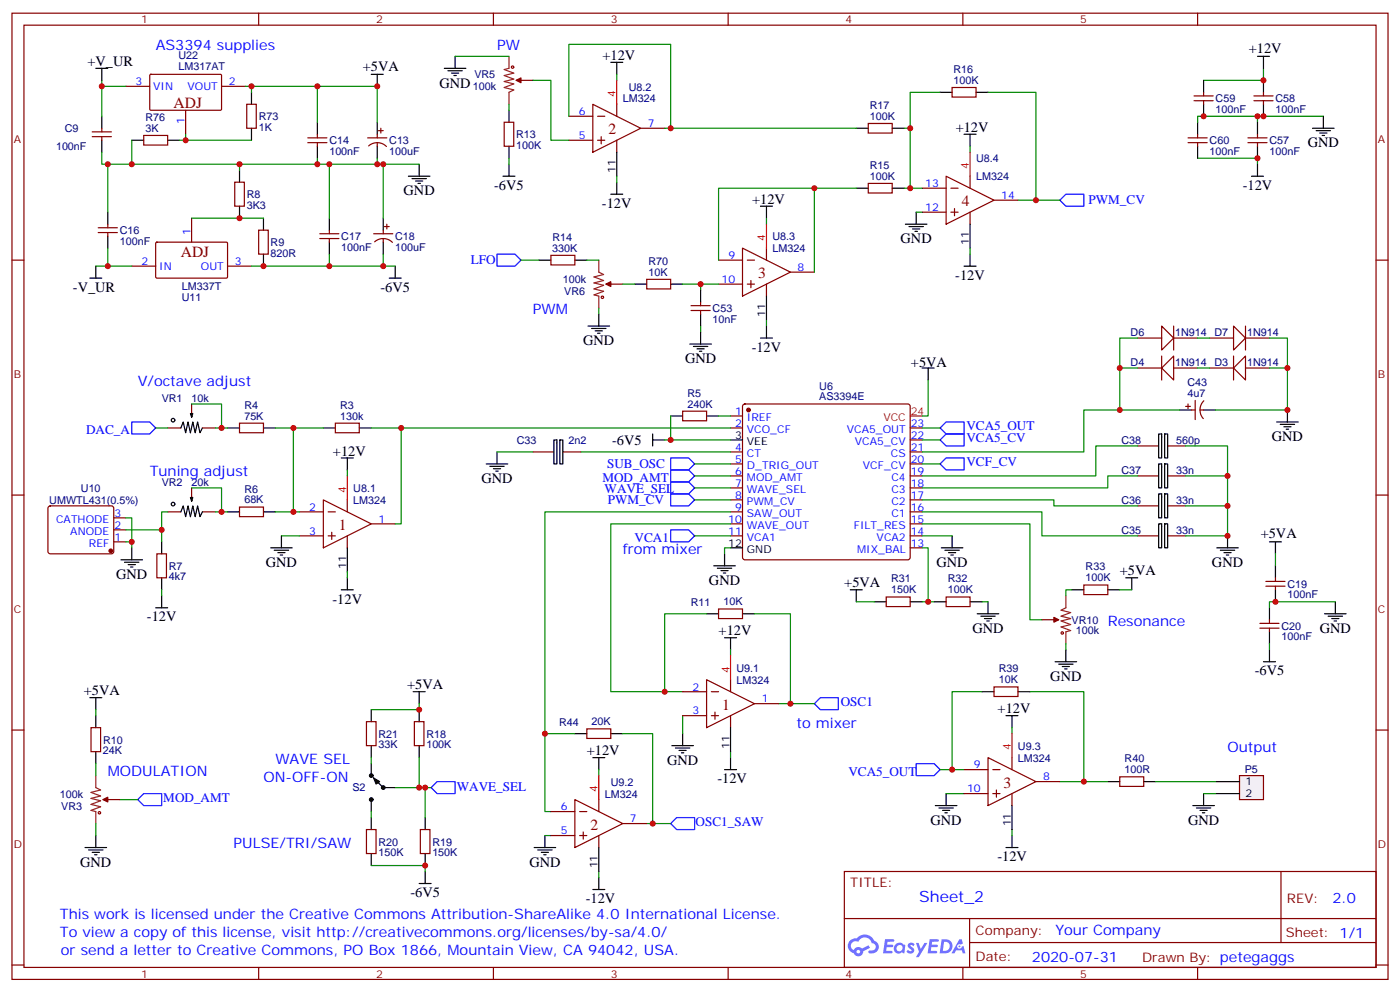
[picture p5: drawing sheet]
<svg xmlns="http://www.w3.org/2000/svg" width="412mm" height="292mm" viewBox="0 0 412 292" stroke-linecap="round" stroke-linejoin="round" font-family="sans-serif">
<g fill="none" stroke="#870000" stroke-width=".35">
<path d="M3.5 3.9h405.4v284.3h-405.4zM7.1 7.4h398.2v277.3h-398.2zM76.2 3.9v3.5M145.3 3.9v3.5M214.5 3.9v3.5M283.6 3.9v3.5M352.8 3.9v3.5M3.5 76.6h3.6M405.3 76.6h3.6M3.5 145.7h3.6M405.3 145.7h3.6M3.5 214.8h3.6"/>
<path d="M405.3 214.8h3.6M248.7 256.5h156.6v28.2h-156.6zM377.3 256.5v20.9M248.7 270.3h156.5M285.6 277.4h119.6M285.6 270.3v14.1M3.5 284h3.6M76.2 284.7v3.5M145.3 284.7v3.5M214.5 284.7v3.5M283.6 284.7v3.5M352.8 284.7v3.5"/>
<path d="M405.3 284h3.6"/>
</g>
<g fill="#5487ff">
<path d="M267.7 277.6a1.22 1.22 0 0 1 1.7 .3l-.4 .6a.47 .47 0 0 0-.3-.4 .47 .47 0 0 0-.5 .2l.1 .2a1.14 1.14 0 0 1 .8 1.8 1.14 1.14 0 0 1-1.9-.1l-.2-.1 .5-.6 .7 .4a.29 .29 0 0 0 .3-.2 .29 .29 0 0 0-.2-.3 1.04 1.04 0 0 1-.6-1.8z"/>
<path d="M260.7 276.4h2.4l.3 .2-.2 .5h-1.8l-.1 .9h1.5l.3 .4-.3 .3h-1.6l-.2 1.1 1.7 .1 .2 .3-.2 .3-2.6 .1z"/>
<path d="M273.8 276.4h2.4l.3 .2-.1 .5h-1.8l-.2 .9h1.6l.3 .4-.4 .3h-1.6l-.1 1.1 1.7 .1 .2 .3-.2 .3h-2.6z"/>
<path d="M282.6 276.4h.7l.3 1.3-.6 .3a.69 .69 0 0 0-1 .2 .69 .69 0 0 0 .4 1 .69 .69 0 0 0 .9-.6l.5-.3 .6 2.2h-.8l-.2-.8h-1.8l-.5 .8h-.8z"/>
<path d="M269.8 277.5h.8l.6 1.8 1.1-1.8h.9l-2.6 4.2h-.8l.9-1.6z"/>
<path d="M277.4 276.4l-.6 4.2h1.3a2.11 2.11 0 0 0 2.5-2.2 2.11 2.11 0 0 0-2.5-2zM278.1 277.1a1.39 1.39 0 0 1 1.7 1.5 1.39 1.39 0 0 1-1.8 1.2h-.3z"/>
<path d="M263.7 278a1.54 1.54 0 0 0-.1 2.2 1.54 1.54 0 0 0 2.2 .1l.6 .3 .3-2.3-.2-.3h-.4a1.49 1.49 0 0 0-2.4 0zM264 279a.94 .94 0 0 1 1.8 0 .94 .94 0 0 1-1.8 0z"/>
<path d="M250.4 276.8a2.18 2.18 0 0 0 1.1 3.7 1.44 1.44 0 0 0 1.6 .9 1.44 1.44 0 0 0 1.2-1.5l2-1-.5-.7-1.9 1a1.47 1.47 0 0 0-2.4 .4 1.39 1.39 0 0 1-.7-1.9 1.39 1.39 0 0 1 2-.5 2.12 2.12 0 0 1 2.2-1.3 2.12 2.12 0 0 1 1.9 1.7 1.14 1.14 0 0 1 1.1 1.4 1.14 1.14 0 0 1-1.7 .7 .43 .43 0 0 0-.5 .4 .43 .43 0 0 0 .4 .5 1.98 1.98 0 0 0 2.5-1.3 1.98 1.98 0 0 0-1.2-2.5 3.1 3.1 0 0 0-5.3-.7l-.9 .1zM252.3 280.1a.55 .55 0 0 1 1.1 0 .55 .55 0 0 1-1.1 0z"/>
<circle cx="282.6" cy="278.5" r=".26"/>
</g>
<g fill="none" stroke="#870000" stroke-width=".35">
<path d="M27.2 38.8h5.6M30 37.7v1.1M93.5 39.5v1.1M111.1 39.5v1.1M111.5 38.5h1.4M112.2 37.7v1.5M148.5 36h2.8v7h-2.8zM153.5 23.6h3.5M167.6 34.2h7M174.6 30.7l14.1 7-14.1 7.1zM176 34.2h2.2M181.7 30.7v3.5"/>
<path d="M188.7 37.7h7.1M255.8 36.3h7v2.9h-7zM280.5 25.8h7v2.8h-7zM27.2 40.2h5.6M30 40.2v1.1M69.1 53.6h2.9v7.1h-2.9zM90.7 40.6h5.6M90.7 42h5.6M93.5 42v1M108.3 40.6h5.6M108.6 43a3.8 3.8 0 0 1 5.2 .1M111.1 42v1"/>
<path d="M167.6 41.3h7M176 41.3h2.2M177.1 40.2v2.1M181.7 41.3v3.5M255.8 54h7v2.8h-7zM271.6 55.4h7.1M278.7 51.9l14.1 7-14.1 7.1zM280.1 55.4h2.1M285.8 51.9v3.5M292.8 58.9h7.1M28.9 68.4h5.7M28.9 67h5.7"/>
<path d="M31.7 66v1M31.7 68.4v1.1M38.8 78.3h7.1M45.9 71.4l.3-.1h20.7l.1 .3v10.1l-.3 .1h-20.7l-.1-.3zM56.4 64.2v7.1M67 78.3h7.1M76.2 67.7h2.8v7.1h-2.8zM94.2 70.2h5.6M94.2 68.8h5.6M97 67.7v1.1M97 70.2v1.1M110.1 68.8h5.6"/>
<path d="M110.4 71.2a3.8 3.8 0 0 1 5.2 .1M112.9 67.7v1.1M112.9 70.2v1.1M113.2 66.7h1.5M113.9 66v1.4M162.3 75.1h7v2.9h-7zM211.7 76.6h7M218.7 73l14.1 7.1-14.1 7zM220.1 76.6h2.1M225.8 73v3.6M271.6 62.4h7.1M280.1 62.4h2.1"/>
<path d="M281.2 61.4v2.1M285.8 62.4v3.6M179.9 83.6h3.5M211.7 83.6h7M220.1 83.6h2.1M221.2 82.5v2.2M225.8 83.6v3.5M232.8 80.1h7.1M56.4 118.9v3.9M219 119.1l.4-.2h48l.5 .2 .2 .5v44.4l-.2 .5-.5 .2h-48l-.5-.2-.2-.5v-44.4zM349.2 119.6h1.5M350 118.9v1.4"/>
<path d="M352.1 117.8v5.7M354.6 117.9a3.8 3.8 0 0 0-.1 5.3M49.4 125.9h3.9M59.6 125.9h3.9M70.6 124.5h7v2.9h-7zM98.8 124.5h7v2.9h-7zM157 133h6M165.8 133h5.3M201.1 121h7v2.8h-7zM215.2 122.4h3.5M215.2 125.9h3.5M215.2 133h3.5"/>
<path d="M215.2 136.5h3.5M268.1 125.9h3.5M268.1 133h3.5M268.1 136.5h3.5M268.1 129.5h3.5M335.1 131.2h6M344 131.2h5.2M351 120.6h1.1M353.5 120.6h1M14.3 149.1l.5-.2h18l.5 .2 .2 .5-.1 13-.6 .4-18.3-.1-.4-.6v-12.7zM33.5 159.5h3.5M33.5 155.9h3.5"/>
<path d="M33.5 152.4h3.5M49.4 150.6h3.9M56.4 143.6v3.9M59.6 150.6h3.9M70.6 149.2h7v2.8h-7zM88.2 150.6h7M88.2 157.7h7M95.2 147.1l14.2 7.1-14.2 7zM96.7 150.6h2.1M96.7 157.7h2.1M97.7 156.6v2.2M102.3 147.1v3.5"/>
<path d="M102.3 157.7v3.5M109.4 154.2h7M215.2 140.1h3.5M215.2 143.6h3.5M215.2 147.1h3.5M215.2 150.6h3.5M215.2 154.2h3.5M215.2 157.7h3.5M268.1 140.1h3.5M268.1 143.6h3.5M268.1 147.1h3.5M268.1 150.6h3.5"/>
<path d="M268.1 154.2h3.5M268.1 157.7h3.5M335.1 140.1h6M335.1 157.7h6M335.1 148.9h6M344 140.1h5.2M344 157.7h5.2M344 148.9h5.2M46.2 163h2.8v7h-2.8zM211.7 179.2h7v2.8h-7zM261.1 175.7h7v2.8h-7zM268.1 161.2h3.5"/>
<path d="M278.7 175.7h7.1v2.8h-7.1zM319.3 172.2h7v2.8h-7zM372.9 172.5h5.6M372.9 171.1h5.6M375.7 170v1.1M375.7 172.5v1.1M306.9 182.4h3.5M371.1 184.9h5.7M371.1 183.4h5.7M373.9 182.4v1M373.9 184.9v1M26.8 214.1h2.8v7.1h-2.8z"/>
<path d="M107.9 212.4h2.9v7h-2.9zM122.1 212.4h2.8v7h-2.8zM31.7 235.3h3.6M107.9 244.1h2.9v7.1h-2.9zM123.8 244.1h2.8v7.1h-2.8z"/>
</g>
<g fill="#870000" stroke="#870000" stroke-width=".35">
<path d="M30.3 235.3l1.4-.7v1.4z"/>
<path d="M152 23.6l1.5-.7v1.4z"/>
<path d="M178.5 83.6l1.4-.7v1.4z"/>
<path d="M310.4 181.7l1.5 .7-1.5 .7z"/>
<circle cx="220.5" cy="120.6" r=".53"/>
<circle cx="32.6" cy="162.1" r=".53"/>
</g>
<g fill="none" stroke="#000" stroke-width=".35">
<path d="M134.1 16.6v3.5M179.9 18.3h3.5M181.7 18.3v3.6M30 34.2v3.5M93.5 36v3.5M109.4 21.9h3.5M111.1 21.9v3.5M111.1 36v3.5M130.9 20.1h6.3M131.9 20.8h4.3M133 21.5h2.1M133.7 22.2h.7"/>
<path d="M149.9 32.5v3.5M252.2 37.7h3.6M262.8 37.7h3.5M276.9 27.2h3.6M284 39.5h3.5M285.8 39.5v3.5M287.5 27.2h3.5M30 41.3v3.5M70.6 50.1v3.5M93.5 43v3.6M111.1 43v3.6M120.3 51.9h6.3"/>
<path d="M121.4 52.6h4.2M122.4 53.3h2.1M123.1 54h.7M123.5 48.3v3.6M148.2 51.9h3.5M149.9 43v3.6M149.9 48.3v3.6M179.9 57.2h3.5M181.7 44.8v7.1M181.7 53.6v3.6M252.2 55.4h3.6M262.8 55.4h3.5"/>
<path d="M31.7 62.4v3.6M31.7 69.5v3.5M70.6 60.7v3.5M77.6 64.2v3.5M77.6 74.8v3.5M97 64.2v3.5M97 71.3v3.5M112.9 64.2v3.5M112.9 71.3v3.5M116.4 78.3v3.5M158.7 76.6h3.6M169.3 76.6h3.6"/>
<path d="M224 60.7h3.5M225.8 60.7v3.5M266.7 66h6.3M267.8 66.7h4.2M268.8 67.4h2.1M269.5 68.1h.7M269.9 62.4v3.6M284 78.3h3.5M285.8 66v7M285.8 74.8v3.5M114.7 81.8h3.5M173.2 96h6.4"/>
<path d="M174.3 96.7h4.2M175.3 97.4h2.1M176 98.1h.7M176.4 92.4v3.6M224 99.5h3.5M225.8 87.1v7.1M225.8 96v3.5M53.3 125.9l.7-1.7 .7 3.2 .7-3.2 .7 3.2 .7-3.2 .7 3.2 .7-3.2 .7 3.2 .7-1.5M56.4 121.7v1.1l-.3-1.1h.7l-.4 1.1M67 125.9h3.6M77.6 125.9h3.5M95.2 125.9h3.6"/>
<path d="M100.5 134.8h3.6M102.3 134.8v3.5M105.8 125.9h3.6M143.2 136.5h6.4M144.3 137.2h4.2M145.3 137.9h2.2M146 138.6h.8M146.4 133v3.5M163.2 129.5h.8v7h-.8zM164.9 129.5h.9v7h-.9zM192.3 129.5h3.5M192.3 127.7v3.5"/>
<path d="M197.6 122.4h3.5M208.1 122.4h3.6M215.2 129.5h3.5M341.3 136.5h.9v7.1h-.9zM341.3 127.7h.9v7.1h-.9zM343.1 136.5h.9v7.1h-.9zM343.1 127.7h.9v7.1h-.9zM347.5 120.6h3.5M354.5 120.6h3.6M47.6 159.5v3.5M53.3 150.6l.7-1.7 .7 3.1 .7-3.1 .7 3.1 .7-3.1 .7 3.1 .7-3.1 .7 3.1 .7-1.4M56.4 146.4v1.1l-.3-1.1h.7l-.4 1.1"/>
<path d="M67 150.6h3.6M77.6 150.6h3.5M82.9 157.7v3.5M280.5 157.7v3.5M341.3 154.2h.9v7h-.9zM341.3 145.3h.9v7.1h-.9zM343.1 154.2h.9v7h-.9zM343.1 145.3h.9v7.1h-.9zM361.6 157.7v3.5M373.9 159.5h3.6M375.7 159.5v3.5M35.6 164.7h6.4"/>
<path d="M36.7 165.5h4.2M37.7 166.2h2.2M38.5 166.9h.7M38.8 161.2v3.5M45.9 178.9h3.5M47.6 170v3.6M47.6 175.3v3.6M79.7 161.2h6.4M80.8 161.9h4.2M81.8 162.6h2.2M82.5 163.3h.8M100.5 173.6h3.6"/>
<path d="M102.3 161.2v7.1M102.3 170v3.6M210.3 166.5h6.3M211.3 167.2h4.2M212.4 167.9h2.1M213.1 168.6h.7M213.4 163v3.5M215.2 161.2h3.5M250.5 173.6h3.5M252.2 173.6v3.5M257.5 177.1h3.6M268.1 177.1h3.5"/>
<path d="M275.2 177.1h3.5M277.3 161.2h6.3M278.3 161.9h4.3M279.4 162.6h2.1M280.1 163.3h.7M285.8 177.1h3.5M291 177.1v3.5M315.7 173.6h3.6M326.3 173.6h3.5M331.6 170h3.5M333.4 170v3.6M358.4 161.2h6.4"/>
<path d="M359.5 161.9h4.2M360.5 162.6h2.2M361.2 163.3h.7M373.9 178.9v3.5M375.7 166.5v3.5M375.7 173.6v3.5M393.3 177.1v3.5M208.1 180.6h3.6M213.4 187.7h3.6M215.2 187.7v3.5M218.7 180.6h3.5M287.9 180.6h6.3"/>
<path d="M288.9 181.3h4.3M290 182h2.1M290.7 182.7h.7M310.8 194.7h6.3M311.9 195.4h4.2M312.9 196.1h2.1M313.6 196.8h.7M314 191.2v3.5M372.2 194.7h3.5M373.9 185.9v3.5M373.9 191.2v3.5M390.2 180.6h6.3"/>
<path d="M391.2 181.3h4.3M392.3 182h2.1M393 182.7h.7M26.5 205.3h3.5M28.2 205.3v3.5M28.2 210.6v3.5M109.4 208.8v3.6M109.4 219.4v3.6M121.7 203.6h3.5M123.5 203.6v3.5M123.5 208.8v3.6M123.5 219.4v3.6"/>
<path d="M197.9 219.4h6.4M201.1 215.9v3.5M28.2 221.2v3.5M109.4 224.7v2.8M109.4 236v2.8M111.1 230l1.8 1.8M113.6 231.8h2.8M199 220.1h4.2M200 220.8h2.1M200.7 221.5h.7M213.4 226.5h3.6M215.2 223v3.5"/>
<path d="M25 249.4h6.4M26.1 250.1h4.2M27.2 250.8h2.1M27.9 251.5h.7M28.2 245.9v3.5M109.4 240.6v3.5M109.4 251.2v3.5M123.5 260h3.5M125.2 240.6v3.5M125.2 251.2v3.5M125.2 256.5v3.5"/>
<circle cx="51" cy="123.6" r=".53"/>
<circle cx="51" cy="148.3" r=".53"/>
</g>
<path d="M181.7 23.6v7.1M285.8 44.8v7.1M225.8 66v7M268.1 122.4h3.5M102.3 140.1v7" fill="none" stroke="#f00" stroke-width=".35"/>
<g fill="none" stroke="#008700" stroke-width=".35">
<path d="M134.1 16.6h15.8M149.9 30.7v1.8M157 23.6h5.3v17.7h5.3M167.6 34.2v-21.1h30v24.6h-1.8M181.7 21.9v1.7M197.6 37.7h54.6M266.3 37.7h1.8M276.9 27.2h-8.8v28.2h3.5M291 27.2h14.2v31.7h-5.3M30 44.8v3.5h93.5M31.7 48.3v14.1M70.6 48.3v1.8"/>
<path d="M97 48.3v15.9M112.9 48.3v15.9M149.9 46.6v1.7M181.7 51.9v1.7M239.9 55.4h12.3M266.3 55.4h1.8M285.8 43v1.8M305.2 58.9h7M28.2 78.3h10.6M31.7 73v5.3M56.4 64.2h21.2M97 74.8v3.5"/>
<path d="M112.9 74.8v3.5h-38.8M112.9 78.3h3.5M153.5 76.6h5.2M172.9 76.6h3.5M211.7 76.6v-21.2h28.2v24.7M225.8 64.2v1.8M269.9 62.4h1.7M285.8 73v1.8M176.4 90.7v1.7M225.8 94.2v1.8M56.4 118.9h8.9v7M45.9 125.9h3.5"/>
<path d="M63.5 125.9h3.5M81.1 125.9h5.3M95.2 125.9h-8.8v24.7h1.8M102.3 138.3v1.8M109.4 125.9h8.8v28.3h-1.8M118.2 125.9h97M146.4 133h10.6M171.1 133h44.1M195.8 129.5h19.4M197.6 122.4v7.1M204.6 136.5h10.6M211.7 122.4h3.5"/>
<path d="M271.6 136.5h5.3M335.1 131.2h-12.3v8.9h-51.2M349.2 131.2h12.4v26.5h-12.4M37 152.4h1.8v8.8M37 159.5h1.8M47.6 155.9v3.6M49.4 150.6h-1.8v5.3h-10.6M56.4 143.6h8.9v7M63.5 150.6h3.5M81.1 150.6h5.3M82.9 157.7h5.3M204.6 157.7h10.6"/>
<path d="M204.6 140.1h10.6M204.6 143.6h10.6M204.6 147.1h10.6M215.2 154.2h-35.3v49.4h21.2M271.6 154.2h31.8v28.2h3.5M271.6 150.6h35.3v7.1h28.2M271.6 147.1h38.8v1.8h24.7M271.6 157.7h8.9M335.1 140.1h-8.8v3.5h-54.7M349.2 140.1h12.4M349.2 148.9h12.4M47.6 173.6v1.7"/>
<path d="M102.3 168.3v1.7M215.2 161.2h-1.8v1.8M271.6 161.2h1.8v15.9M271.6 177.1h3.6M289.3 177.1h1.7M315.7 173.6h-1.7v1.7M329.8 173.6h3.6M393.3 177.1h-19.4v1.8M208.1 180.6h-12.3v23M215.2 191.2v1.8M222.2 180.6h10.6v26.5h-3.5M314 189.4v1.8"/>
<path d="M373.9 189.4v1.8M28.2 208.8v1.8M123.5 207.1v1.7h-14.1M201.1 210.6v5.3M232.8 207.1h7.1M28.2 224.7v3.5M35.3 235.3h5.3M109.4 223v1.7M109.4 238.8v1.8M116.4 231.8h10.6M123.5 223v8.8M125.2 231.8v8.8"/>
<path d="M215.2 221.2v1.8M28.2 242.4v3.5M109.4 254.7h15.8v1.8"/>
</g>
<path d="M314 57.2h5.3v3.5h-5.3l-1.8-1.8zM146.4 74.8h5.3l1.8 1.8-1.8 1.7h-5.3zM38.8 124.2h5.3l1.8 1.7-1.8 1.8h-5.3zM197.6 138.3h5.2l1.8 1.8-1.8 1.7h-5.2zM197.6 134.8h5.2l1.8 1.7-1.8 1.8h-5.2zM276.9 136.5l1.8-1.7h5.3v3.5h-5.3zM197.6 141.8h5.2l1.8 1.8-1.8 1.7h-5.2zM197.6 145.3h5.2l1.8 1.8-1.8 1.8h-5.2zM197.6 155.9h5.2l1.8 1.8-1.8 1.8h-5.2zM239.9 207.1l1.8-1.8h5.2v3.5h-5.2zM40.6 235.3l1.7-1.8h5.3v3.6h-5.3zM127 231.8l1.8-1.8h5.3v3.5h-5.3z" fill="none" stroke="#00f" stroke-width=".35"/>
<path d="M149.9 16.6v3.5l-1.4 .4 2.8 1-2.8 .7 2.8 1.1-2.8 .7 2.8 .7-2.8 1.1 2.8 .7-1.4 .7v3.5M152 23.6h1.5M176.4 76.6v3.5l1.4 .7-2.8 .7 2.8 1-2.8 .8 2.8 .7-2.8 1 2.8 .7-2.8 1.1 1.4 .3v3.6M178.5 83.6h1.4M314 175.3v3.6l-1.4 .7 2.8 .7-2.8 1 2.8 .7-2.8 .7 2.8 1.1-2.8 .7 2.8 1.1-1.4 .3v3.5M310.4 182.4h1.5M28.2 228.2v3.6l1.4 .7-2.8 .7 2.8 1-2.8 .7 2.8 .8-2.8 1 2.8 .7-2.8 1.1 1.4 .3v3.6M30.3 235.3h1.4" fill="none" stroke="#8c2424" stroke-width=".35"/>
<g fill="none" stroke="#a10000" stroke-width=".35">
<circle cx="151" cy="19.8" r=".35"/>
<circle cx="177.4" cy="87.5" r=".35"/>
<circle cx="312.9" cy="186.3" r=".35"/>
<circle cx="29.3" cy="239.2" r=".35"/>
</g>
<g fill="#000" stroke="#000" stroke-width=".35">
<path d="M110.1 229l1.7 1-1 .7z"/>
<circle cx="109.4" cy="235.3" r=".53"/>
<circle cx="109.4" cy="228.2" r=".53"/>
<circle cx="112.9" cy="231.8" r=".53"/>
</g>
<path d="M363.4 108.3l3.5-3.5v7z" fill="#fff" stroke="#870000" stroke-width=".35"/>
<path d="M356.3 108.3h7.1M363.4 104.8v7M366.9 108.3h7" fill="none" stroke="#870000" stroke-width=".35"/>
<path d="M342.2 108.3l3.5-3.5v7z" fill="#fff" stroke="#870000" stroke-width=".35"/>
<path d="M335.1 108.3h7.1M342.2 104.8v7M345.7 108.3h7.1" fill="none" stroke="#870000" stroke-width=".35"/>
<path d="M342.2 96l3.5 3.5-3.5 3.5z" fill="#fff" stroke="#870000" stroke-width=".35"/>
<path d="M335.1 99.5h7.1M345.7 96v7M345.7 99.5h7.1" fill="none" stroke="#870000" stroke-width=".35"/>
<path d="M363.4 96l3.5 3.5-3.5 3.5z" fill="#fff" stroke="#870000" stroke-width=".35"/>
<path d="M356.3 99.5h7.1M366.9 96v7M366.9 99.5h7M292.8 202.1h7.1v2.9h-7.1zM329.8 228.6h7.1v2.8h-7.1z" fill="none" stroke="#870000" stroke-width=".35"/>
<g fill="none" stroke="#000" stroke-width=".35">
<path d="M271.6 108.3h3.6M273.4 108.3v3.5M376.1 124.2h6.3M377.1 124.9h4.3M378.2 125.6h2.1M378.9 126.3h.7M379.2 120.6v3.6M289.3 203.6h3.5M296.3 210.6h3.6M298.1 210.6v3.5M299.9 203.6h3.5M275.5 237.1h6.4"/>
<path d="M276.6 237.8h4.2M277.6 238.5h2.2M278.3 239.2h.7M278.7 233.5v3.6M326.3 230h3.5M336.9 230h3.5M296.3 249.4h3.6M298.1 245.9v3.5"/>
</g>
<g fill="none" stroke="#008700" stroke-width=".35">
<path d="M335.1 99.5h-5.3v21.1h17.7M352.8 99.5h3.5M373.9 99.5h5.3v21.1h-21.1M329.8 108.3h5.3M352.8 108.3h3.5M373.9 108.3h5.3M271.6 129.5h5.3M271.6 125.9h5.3M329.8 120.6h-10.5v12.4h-47.7M289.3 203.6h-8.8v22.9M298.1 214.1v1.8M303.4 203.6h15.9v26.4h-7.1"/>
<path d="M276.9 226.5h7.1M278.7 233.5h5.3M319.3 230h7M298.1 244.1v1.8"/>
</g>
<path d="M276.9 129.5l1.8-1.8h5.3v3.5h-5.3zM278.7 124.2h5.3v3.5h-5.3l-1.8-1.8zM269.9 224.7h5.3l1.7 1.8-1.7 1.7h-5.3z" fill="none" stroke="#00f" stroke-width=".35"/>
<path d="M365.1 228.2h7.1v7.1h-7.1z" fill="#f0f0f0" stroke="#870000" stroke-width=".35"/>
<g fill="none" stroke="#000" stroke-width=".35">
<path d="M370.4 16.6h3.5M372.2 16.6v3.5M28.2 20.1h3.5M30 20.1v3.5M74.1 27.2v3.5M74.1 37.7v3.6M352.8 36v3.5M354.5 23.6v3.6M354.5 30.7v3.5M370.4 36v3.5M372.2 23.6v3.6M372.2 30.7v3.5"/>
<path d="M386.6 37.7h6.4M387.7 38.5h4.2M388.8 39.2h2.1M389.5 39.9h.7M389.8 34.2v3.5M38.8 41.3h3.5M49.4 41.3h3.5M352.8 43v3.6M368.7 51.9h3.5M370.4 43v3.6M370.4 48.3v3.6M28.2 78.3v3.5"/>
<path d="M26.5 81.8h3.5M187 83.6h3.5M197.6 83.6h3.5M206.4 85.4v3.5M206.4 92.4v3.6M206.4 97.7v3.5M203.2 101.2h6.3M204.3 102h4.2M205.3 102.7h2.1M206 103.4h.7M169.3 215.9h3.6M179.9 215.9h3.5"/>
<path d="M215.2 214.1v7.1M174.6 223h3.6M176.4 223v3.5M298.1 237.1v7M351.4 237.1h6.3M352.4 237.8h4.3M353.5 238.5h2.1M354.2 239.2h.7M354.5 233.5v3.6M358.1 230h7M358.1 233.5h7M157.3 249.4h6.4"/>
<path d="M158.4 250.1h4.2M159.5 250.8h2.1M160.2 251.5h.7M160.5 245.9v3.5M176.4 249.4v7.1M176.4 258.2v3.6M174.6 261.8h3.6"/>
</g>
<g fill="none" stroke="#008700" stroke-width=".35">
<path d="M30 23.6v10.6M30 25.4h7M54.7 39.5v1.8M72.3 25.4h38.8v10.6M74.1 25.4v1.8M93.5 25.4v10.6M370.4 34.2h-17.6v1.8M372.2 20.1v3.5h-17.7M389.8 34.2h-19.4v1.8M38.8 41.3v7M52.9 41.3h21.2M93.5 46.6v1.7"/>
<path d="M111.1 46.6v1.7M352.8 46.6h17.6v1.7M183.4 83.6h3.6M201.1 83.6h10.6M206.4 83.6v1.8M206.4 96v1.7M273.4 111.8v10.6h-1.8M215.2 150.6h-54.7v88.2h1.8M252.2 177.1h5.3M375.7 163v3.5M160.5 215.9h8.8M183.4 215.9h8.9v26.5h-1.8"/>
<path d="M176.4 226.5v1.7M340.4 230h17.7M354.5 233.5h3.6M160.5 245.9h1.8M176.4 256.5v1.7M192.3 242.4h5.3"/>
</g>
<g fill="none" stroke="#870000" stroke-width=".35">
<path d="M37 25.4h7.1M42.3 39.9h7.1v2.8h-7.1zM44.2 22l.2-.1h20.7l.2 .3-.1 10.1-.3 .2-20.6-.1-.2-.3zM54.7 32.5v7M65.3 25.4h7M72.7 30.7h2.8v7h-2.8zM351.7 29.6h5.7M351.7 28.2h5.7M352.8 39.5v1.1M354.5 27.2v1M354.5 29.6v1.1M369.4 29.6h5.6"/>
<path d="M369.4 28.2h5.6M370.4 39.5v1.1M372.2 27.2v1M372.2 29.6v1.1M350 42h5.6M350 40.6h5.6M352.8 42v1M367.6 42h5.6M367.6 40.6h5.6M370.4 42v1M190.5 82.2h7.1v2.8h-7.1zM203.6 91.4h5.6"/>
<path d="M203.6 90h5.6M206.4 88.9v1.1M206.4 91.4v1M172.9 214.5h7v2.8h-7zM201.1 203.6h7M201.1 210.6h7M208.1 200l14.1 7.1-14.1 7zM209.5 203.6h2.2M209.5 210.6h2.2M210.6 209.5v2.2M215.2 200v3.6M215.2 210.6v3.5"/>
<path d="M222.2 207.1h7.1M162.3 238.8h7M169.3 235.3l14.1 7.1-14.1 7zM170.7 238.8h2.2M176.4 235.3v3.5M284 226.5h7M284 233.5h7M291 223l14.2 7-14.2 7.1zM292.5 226.5h2.1M292.5 233.5h2.1M293.5 232.5v2.1M298.1 223v3.5"/>
<path d="M298.1 233.5v3.6M305.2 230h7M162.3 245.9h7M170.7 245.9h2.2M171.8 244.8v2.1M176.4 245.9v3.5M183.4 242.4h7.1"/>
</g>
<path d="M197.6 242.4l1.7-1.8h5.3v3.5h-5.3z" fill="none" stroke="#00f" stroke-width=".35"/>
<path d="M215.2 193v7M298.1 215.9v7.1M176.4 228.2v7.1" fill="none" stroke="#f00" stroke-width=".35"/>
<g fill="#c00">
<circle cx="370.4" cy="34.2" r=".88"/>
<circle cx="54.7" cy="41.3" r=".88"/>
<circle cx="74.1" cy="25.4" r=".88"/>
<circle cx="93.5" cy="48.3" r=".88"/>
<circle cx="111.1" cy="48.3" r=".88"/>
<circle cx="111.1" cy="25.4" r=".88"/>
<circle cx="30" cy="25.4" r=".88"/>
<circle cx="206.4" cy="83.6" r=".88"/>
<circle cx="192.3" cy="242.4" r=".88"/>
<circle cx="160.5" cy="215.9" r=".88"/>
<circle cx="329.8" cy="108.3" r=".88"/>
<circle cx="379.2" cy="120.6" r=".88"/>
<circle cx="379.2" cy="108.3" r=".88"/>
<circle cx="361.6" cy="157.7" r=".88"/>
<circle cx="361.6" cy="140.1" r=".88"/>
<circle cx="273.4" cy="177.1" r=".88"/>
<circle cx="232.8" cy="207.1" r=".88"/>
<circle cx="125.2" cy="254.7" r=".88"/>
<circle cx="123.5" cy="231.8" r=".88"/>
<circle cx="123.5" cy="208.8" r=".88"/>
<circle cx="268.1" cy="37.7" r=".88"/>
<circle cx="239.9" cy="55.4" r=".88"/>
<circle cx="112.9" cy="48.3" r=".88"/>
<circle cx="70.6" cy="64.2" r=".88"/>
<circle cx="31.8" cy="48.3" r=".88"/>
<circle cx="47.6" cy="155.9" r=".88"/>
<circle cx="65.3" cy="125.9" r=".88"/>
<circle cx="197.6" cy="129.5" r=".88"/>
<circle cx="86.4" cy="125.9" r=".88"/>
<circle cx="86.4" cy="150.6" r=".88"/>
<circle cx="65.3" cy="150.6" r=".88"/>
<circle cx="38.8" cy="159.5" r=".88"/>
<circle cx="118.2" cy="125.9" r=".88"/>
<circle cx="31.8" cy="78.3" r=".88"/>
<circle cx="70.6" cy="48.3" r=".88"/>
<circle cx="97" cy="48.3" r=".88"/>
<circle cx="77.6" cy="78.3" r=".88"/>
<circle cx="97" cy="78.3" r=".88"/>
<circle cx="112.9" cy="78.3" r=".88"/>
<circle cx="268.1" cy="55.4" r=".88"/>
<circle cx="197.6" cy="37.7" r=".88"/>
<circle cx="305.2" cy="58.9" r=".88"/>
<circle cx="125.2" cy="231.8" r=".88"/>
<circle cx="195.8" cy="203.6" r=".88"/>
<circle cx="361.6" cy="148.9" r=".88"/>
<circle cx="329.8" cy="120.6" r=".88"/>
<circle cx="280.5" cy="226.5" r=".88"/>
<circle cx="319.3" cy="230" r=".88"/>
<circle cx="93.5" cy="25.4" r=".88"/>
<circle cx="38.8" cy="48.3" r=".88"/>
<circle cx="375.7" cy="177.1" r=".88"/>
<circle cx="372.2" cy="34.2" r=".88"/>
<circle cx="354.5" cy="34.2" r=".88"/>
<circle cx="372.2" cy="23.6" r=".88"/>
<circle cx="370.4" cy="46.6" r=".88"/>
</g>
<g font-size="4.6" fill="#800">
<text x="51.2" y="31.8">ADJ</text>
<text x="179.2" y="39.5">2</text>
<text x="283.3" y="60.7">4</text>
<text x="53.3" y="75.5">ADJ</text>
<text x="223.3" y="81.8">3</text>
<text x="99.8" y="155.9">1</text>
<text x="212.7" y="208.8">1</text>
<text x="295.6" y="231.8">3</text>
<text x="173.9" y="244.1">2</text>
</g>
<text font-size="4.6" fill="#00f" x="270.8" y="265.5">Sheet_2</text>
<g font-size="4.2" fill="#00f">
<text x="45.9" y="14.8">AS3394 supplies</text>
<text x="146.4" y="14.8">PW</text>
<text x="157" y="92.4">PWM</text>
<text x="40.6" y="113.6">V/octave adjust</text>
<text x="44.1" y="140.1">Tuning adjust</text>
<text x="183.4" y="163">from mixer</text>
<text x="326.3" y="184.1">Resonance</text>
<text x="234.6" y="214.1">to mixer</text>
<text x="361.6" y="221.2">Output</text>
<text x="81.1" y="224.7">WAVE SEL</text>
<text x="31.7" y="228.2">MODULATION</text>
<text x="77.6" y="230">ON-OFF-ON</text>
<text x="68.8" y="249.4">PULSE/TRI/SAW</text>
<text x="392.5" y="265.7">2.0</text>
<text x="17.6" y="270.6">This work is licensed under the Creative Commons Attribution-ShareAlike 4.0 International License.</text>
<text x="17.6" y="275.9">To view a copy of this license, visit http://creativecommons.org/licenses/by-sa/4.0/</text>
<text x="310.9" y="275.3">Your Company</text>
<text x="17.9" y="281.2">or send a letter to Creative Commons, PO Box 1866, Mountain View, CA 94042, USA.</text>
<text x="304" y="283.1">2020-07-31</text>
</g>
<g font-size="4.2">
<text x="177.4" y="17.6">+12V</text>
<text x="367.8" y="15.5">+12V</text>
<text x="25.8" y="19.4">+V_UR</text>
<text x="106.9" y="20.8">+5VA</text>
<text x="129.5" y="25.8">GND</text>
<text x="281.5" y="38.8">+12V</text>
<text x="385.2" y="43.4">GND</text>
<text x="118.9" y="57.5">GND</text>
<text x="145.6" y="55.9">-6V5</text>
<text x="221.5" y="60">+12V</text>
<text x="366.1" y="55.8">-12V</text>
<text x="177.3" y="61.2">-12V</text>
<text x="265.3" y="71.6">GND</text>
<text x="281.4" y="82.4">-12V</text>
<text x="21.5" y="85.8">-V_UR</text>
<text x="112.1" y="85.8">-6V5</text>
<text x="171.8" y="101.6">GND</text>
<text x="201.8" y="106.9">GND</text>
<text x="221.4" y="103.5">-12V</text>
<text x="268.3" y="108">+5VA</text>
<text x="180.3" y="130.9">-6V5</text>
<text x="374.6" y="129.8">GND</text>
<text x="98.1" y="134.1">+12V</text>
<text x="141.8" y="142.2">GND</text>
<text x="371.4" y="158.4">+5VA</text>
<text x="78.3" y="166.9">GND</text>
<text x="275.9" y="166.9">GND</text>
<text x="357" y="166.9">GND</text>
<text x="34.2" y="170.4">GND</text>
<text x="208.8" y="172.2">GND</text>
<text x="248.7" y="172.9">+5VA</text>
<text x="329.8" y="169.3">+5VA</text>
<text x="98" y="177.6">-12V</text>
<text x="43.3" y="182.8">-12V</text>
<text x="211.7" y="187">+12V</text>
<text x="286.5" y="186.3">GND</text>
<text x="388.8" y="186.3">GND</text>
<text x="119.9" y="202.8">+5VA</text>
<text x="309.4" y="200.4">GND</text>
<text x="369.6" y="198.7">-6V5</text>
<text x="24.7" y="204.6">+5VA</text>
<text x="293.9" y="209.9">+12V</text>
<text x="172.9" y="222.2">+12V</text>
<text x="196.5" y="225.1">GND</text>
<text x="211.4" y="230.4">-12V</text>
<text x="274.1" y="242.7">GND</text>
<text x="350" y="242.7">GND</text>
<text x="23.6" y="255.1">GND</text>
<text x="155.9" y="255.1">GND</text>
<text x="293.8" y="253.3">-12V</text>
<text x="120.9" y="264">-6V5</text>
<text x="172.6" y="265.6">-12V</text>
</g>
<g font-size="3.9" fill="#00f">
<text x="320.6" y="60.1">PWM_CV</text>
<text x="138.7" y="77.8">LFO</text>
<text x="25.4" y="127.7">DAC_A</text>
<text x="284.7" y="130.2">VCA5_CV</text>
<text x="284.7" y="126.7">VCA5_OUT</text>
<text x="178.8" y="137.8">SUB_OSC</text>
<text x="284.7" y="137.2">VCF_CV</text>
<text x="177.4" y="141.8">MOD_AMT</text>
<text x="178.1" y="145.2">WAVE_SEL</text>
<text x="179" y="148.4">PWM_CV</text>
<text x="186.9" y="159.5">VCA1</text>
<text x="247.7" y="207.8">OSC1</text>
<text x="134.5" y="232.6">WAVE_SEL</text>
<text x="249.9" y="228.2">VCA5_OUT</text>
<text x="48.1" y="236.2">MOD_AMT</text>
<text x="204.9" y="243.1">OSC1_SAW</text>
</g>
<g font-size="3.9" fill="#800">
<text x="250.5" y="261.1">TITLE:</text>
<text x="379.1" y="265.7">REV:</text>
<text x="287.4" y="275.3">Company:</text>
<text x="378.7" y="275.9">Sheet: 1/1</text>
<text x="287.4" y="282.9">Date:</text>
<text x="336.4" y="283">Drawn By: petegaggs</text>
</g>
<g font-size="3.2" fill="#800">
<text x="41.6" y="6.9">1</text>
<text x="110.8" y="6.9">2</text>
<text x="179.9" y="6.9">3</text>
<text x="249.1" y="6.9">4</text>
<text x="318.2" y="6.9">5</text>
<text x="4.1" y="42">A</text>
<text x="405.9" y="42">A</text>
<text x="4.1" y="111.1">B</text>
<text x="405.9" y="111.1">B</text>
<text x="4.1" y="180.3">C</text>
<text x="405.9" y="180.3">C</text>
<text x="4.1" y="249.4">D</text>
<text x="405.9" y="249.4">D</text>
<text x="41.6" y="287.7">1</text>
<text x="110.8" y="287.7">2</text>
<text x="179.9" y="287.7">3</text>
<text x="249.1" y="287.7">4</text>
<text x="318.2" y="287.7">5</text>
</g>
<g font-size="3.2" fill="#000080">
<text x="52.6" y="17.5">U22</text>
<text x="52.6" y="20.7">LM317AT</text>
<text x="139.7" y="23">VR5</text>
<text x="280.9" y="21.5">R16</text>
<text x="139.3" y="26.5">100k</text>
<text x="185.2" y="26.6">U8.2</text>
<text x="280.9" y="24.7">100K</text>
<text x="42.8" y="35.6">R76</text>
<text x="76.2" y="35.4">R73</text>
<text x="183.4" y="30.2">LM324</text>
<text x="256.2" y="35.3">100K</text>
<text x="256.2" y="32">R17</text>
<text x="358.1" y="33.2">100nF</text>
<text x="358.1" y="30.1">C59</text>
<text x="375.7" y="33.2">100nF</text>
<text x="375.7" y="30.1">C58</text>
<text x="19.1" y="38.9">C9</text>
<text x="42.8" y="38.8">3K</text>
<text x="76.2" y="38.5">1K</text>
<text x="152.1" y="40.7">R13</text>
<text x="16.5" y="44.2">100nF</text>
<text x="97" y="45.6">100nF</text>
<text x="97" y="42.4">C14</text>
<text x="114.7" y="45.6">100uF</text>
<text x="114.7" y="42.4">C13</text>
<text x="152" y="43.8">100K</text>
<text x="287.5" y="47.8">U8.4</text>
<text x="356.3" y="45.6">100nF</text>
<text x="356.3" y="42.4">C60</text>
<text x="373.9" y="45.6">100nF</text>
<text x="373.9" y="42.4">C57</text>
<text x="256.2" y="52.9">100K</text>
<text x="256.2" y="49.7">R15</text>
<text x="287.5" y="53.1">LM324</text>
<text x="72.7" y="58.3">R8</text>
<text x="72.7" y="61.4">3K3</text>
<text x="35.3" y="68.9">C16</text>
<text x="100.5" y="70.6">C17</text>
<text x="116.4" y="70.6">C18</text>
<text x="162.7" y="70.9">R14</text>
<text x="227.5" y="70.7">U8.3</text>
<text x="35.3" y="72.1">100nF</text>
<text x="79.7" y="75.6">820R</text>
<text x="79.7" y="72.4">R9</text>
<text x="100.5" y="73.8">100nF</text>
<text x="116.4" y="73.8">100uF</text>
<text x="162.7" y="74.1">330K</text>
<text x="191" y="78">R70</text>
<text x="227.5" y="74.3">LM324</text>
<text x="165.8" y="83.2">100k</text>
<text x="191" y="81.1">10K</text>
<text x="53.6" y="85.4">LM337T</text>
<text x="53.6" y="88.6">U11</text>
<text x="166.2" y="86.7">VR6</text>
<text x="209.9" y="95">10nF</text>
<text x="209.9" y="91.8">C53</text>
<text x="333" y="98.9">D6</text>
<text x="346.2" y="98.9">1N914 D7</text>
<text x="367.3" y="98.9">1N914</text>
<text x="333" y="107.7">D4</text>
<text x="346.2" y="107.7">1N914 D3</text>
<text x="367.3" y="107.7">1N914</text>
<text x="349.8" y="113.7">C43</text>
<text x="47.6" y="118.4">VR1</text>
<text x="56.4" y="118.4">10k</text>
<text x="202.5" y="119.9">240K</text>
<text x="202.5" y="116.7">R5</text>
<text x="241.3" y="117.8">AS3394E</text>
<text x="241.3" y="114.7">U6</text>
<text x="349.8" y="116.8">4u7</text>
<text x="72" y="123.5">75K</text>
<text x="72" y="120.3">R4</text>
<text x="100.2" y="123.5">130k</text>
<text x="100.2" y="120.3">R3</text>
<text x="152.2" y="130.6">C33</text>
<text x="167.5" y="130.6">2n2</text>
<text x="330.4" y="130.6">C38</text>
<text x="346.5" y="130.6">560p</text>
<text x="47.6" y="143.1">VR2</text>
<text x="56.4" y="143.1">20k</text>
<text x="330.4" y="139.5">C37</text>
<text x="346.5" y="139.5">33n</text>
<text x="14.5" y="148.2">UMWTL431(0.5%)</text>
<text x="23.8" y="144.6">U10</text>
<text x="72" y="148.2">68K</text>
<text x="72" y="144.9">R6</text>
<text x="104.1" y="148.3">LM324</text>
<text x="104.1" y="144.8">U8.1</text>
<text x="330.4" y="148.3">C36</text>
<text x="346.5" y="148.3">33n</text>
<text x="330.4" y="157.1">C35</text>
<text x="346.5" y="157.1">33n</text>
<text x="49.7" y="167.7">R7</text>
<text x="319.8" y="167.9">R33</text>
<text x="49.7" y="170.8">4k7</text>
<text x="262.5" y="171.4">R31</text>
<text x="279.2" y="171.4">R32</text>
<text x="319.8" y="171.1">100K</text>
<text x="379.2" y="172.9">C19</text>
<text x="203.5" y="178.2">R11</text>
<text x="213.1" y="178.2">10K</text>
<text x="262.5" y="174.6">150K</text>
<text x="279.2" y="174.6">100K</text>
<text x="379.2" y="176.1">100nF</text>
<text x="315.7" y="183.5">VR10</text>
<text x="377.5" y="185.3">C20</text>
<text x="316.9" y="186.7">100k</text>
<text x="377.5" y="188.5">100nF</text>
<text x="217" y="197.7">U9.1</text>
<text x="294.2" y="197.9">R39</text>
<text x="217" y="201.3">LM324</text>
<text x="294.2" y="201.1">10K</text>
<text x="164.7" y="213.5">R44</text>
<text x="174.3" y="213.4">20K</text>
<text x="30.3" y="222">24K</text>
<text x="30.3" y="218.8">R10</text>
<text x="111.5" y="220.2">33K</text>
<text x="111.5" y="217.1">R21</text>
<text x="125.6" y="220.2">100K</text>
<text x="125.6" y="217.1">R18</text>
<text x="299.9" y="220.7">U9.3</text>
<text x="299.9" y="224.2">LM324</text>
<text x="331.3" y="227.5">100R</text>
<text x="331.3" y="224.3">R40</text>
<text x="366.6" y="227.6">P5</text>
<text x="103.8" y="232.9">S2</text>
<text x="179.9" y="231.2">U9.2</text>
<text x="17.6" y="234.9">100k</text>
<text x="18" y="238.4">VR3</text>
<text x="178.2" y="234.8">LM324</text>
<text x="111.5" y="251.9">150K</text>
<text x="111.5" y="248.8">R20</text>
<text x="127.4" y="251.9">150K</text>
<text x="127.4" y="248.8">R19</text>
</g>
<g font-size="3.2" fill="#00f">
<text x="40" y="25">3</text>
<text x="45.2" y="26.5">VIN</text>
<text x="55.3" y="26.5">VOUT</text>
<text x="67.4" y="25">2</text>
<text x="170.5" y="33.9">6</text>
<text x="54.3" y="36.6" transform="rotate(-90 54.3 36.6)">1</text>
<text x="170.5" y="40.9">5</text>
<text x="190.9" y="37.4">7</text>
<text x="272.5" y="55">13</text>
<text x="294.9" y="58.6">14</text>
<text x="272.5" y="62.1">12</text>
<text x="56.1" y="69.1" transform="rotate(-90 56.1 69.1)">1</text>
<text x="41.7" y="78">2</text>
<text x="69.1" y="78">3</text>
<text x="214.6" y="76.2">9</text>
<text x="46.9" y="79.4">IN</text>
<text x="59.2" y="79.4">OUT</text>
<text x="212.6" y="83.3">10</text>
<text x="234.9" y="79.7">8</text>
<text x="216.5" y="122.1">1</text>
<text x="216.5" y="125.6">2</text>
<text x="220" y="123.8">IREF</text>
<text x="268.3" y="125.6">23</text>
<text x="220" y="127.4">VCO_CF</text>
<text x="249.4" y="127.4">VCA5_OUT</text>
<text x="251.8" y="130.9">VCA5_CV</text>
<text x="268.3" y="129.1">22</text>
<text x="216.5" y="132.6">4</text>
<text x="216.5" y="136.2">5</text>
<text x="220" y="134.4">CT</text>
<text x="220" y="137.9">D_TRIG_OUT</text>
<text x="254.2" y="137.9">VCF_CV</text>
<text x="262.4" y="134.4">CS</text>
<text x="268.3" y="136.2">20</text>
<text x="268.3" y="132.6">21</text>
<text x="216.5" y="139.7">6</text>
<text x="216.5" y="143.2">7</text>
<text x="220" y="141.5">MOD_AMT</text>
<text x="262.6" y="141.5">C4</text>
<text x="268.3" y="143.2">18</text>
<text x="268.3" y="139.7">19</text>
<text x="216.5" y="146.8">8</text>
<text x="220" y="145">WAVE_SEL</text>
<text x="220" y="148.5">PWM_CV</text>
<text x="262.6" y="148.5">C2</text>
<text x="262.6" y="145">C3</text>
<text x="268.3" y="146.8">17</text>
<text x="16.5" y="153.8">CATHODE</text>
<text x="33.7" y="155.6">2</text>
<text x="33.7" y="152">3</text>
<text x="91.1" y="150.3">2</text>
<text x="111.5" y="153.8">1</text>
<text x="214.5" y="153.8">10</text>
<text x="216.5" y="150.3">9</text>
<text x="220" y="152">SAW_OUT</text>
<text x="220" y="155.6">WAVE_OUT</text>
<text x="251.5" y="155.6">FILT_RES</text>
<text x="262.6" y="152">C1</text>
<text x="268.3" y="153.8">15</text>
<text x="268.3" y="150.3">16</text>
<text x="20.7" y="157.3">ANODE</text>
<text x="26.2" y="160.9">REF</text>
<text x="33.7" y="159.1">1</text>
<text x="91.1" y="157.3">3</text>
<text x="214.5" y="157.3">11</text>
<text x="220" y="159.1">VCA1</text>
<text x="258.2" y="159.1">VCA2</text>
<text x="268.3" y="160.9">13</text>
<text x="268.3" y="157.3">14</text>
<text x="252.5" y="162.6">MIX_BAL</text>
<text x="204" y="203.2">2</text>
<text x="224.4" y="206.7">1</text>
<text x="204" y="210.3">3</text>
<text x="286.9" y="226.1">9</text>
<text x="284.9" y="233.2">10</text>
<text x="307.3" y="229.7">8</text>
<text x="165.2" y="238.5">6</text>
<text x="165.2" y="245.5">5</text>
<text x="185.6" y="242">7</text>
</g>
<g font-size="3.2" fill="#f00">
<text x="181.3" y="28.6" transform="rotate(-90 181.3 28.6)">4</text>
<text x="285.4" y="49.7" transform="rotate(-90 285.4 49.7)">4</text>
<text x="225.4" y="70.9" transform="rotate(-90 225.4 70.9)">4</text>
<text x="260.2" y="123.8">VCC</text>
<text x="268.3" y="122.1">24</text>
<text x="102" y="145" transform="rotate(-90 102 145)">4</text>
<text x="214.8" y="197.9" transform="rotate(-90 214.8 197.9)">4</text>
<text x="297.7" y="220.8" transform="rotate(-90 297.7 220.8)">4</text>
<text x="176" y="233.2" transform="rotate(-90 176 233.2)">4</text>
</g>
<g font-size="3.2">
<text x="181.3" y="51" transform="rotate(-90 181.3 51)">11</text>
<text x="285.4" y="72.1" transform="rotate(-90 285.4 72.1)">11</text>
<text x="225.4" y="93.3" transform="rotate(-90 225.4 93.3)">11</text>
<text x="216.5" y="129.1">3</text>
<text x="220" y="130.9">VEE</text>
<text x="214.5" y="160.9">12</text>
<text x="102" y="167.4" transform="rotate(-90 102 167.4)">11</text>
<text x="220" y="162.6">GND</text>
<text x="214.8" y="220.3" transform="rotate(-90 214.8 220.3)">11</text>
<text x="366.9" y="231.1">1</text>
<text x="366.9" y="234.6">2</text>
<text x="297.7" y="243.2" transform="rotate(-90 297.7 243.2)">11</text>
<text x="176" y="255.6" transform="rotate(-90 176 255.6)">11</text>
</g>
</svg>
